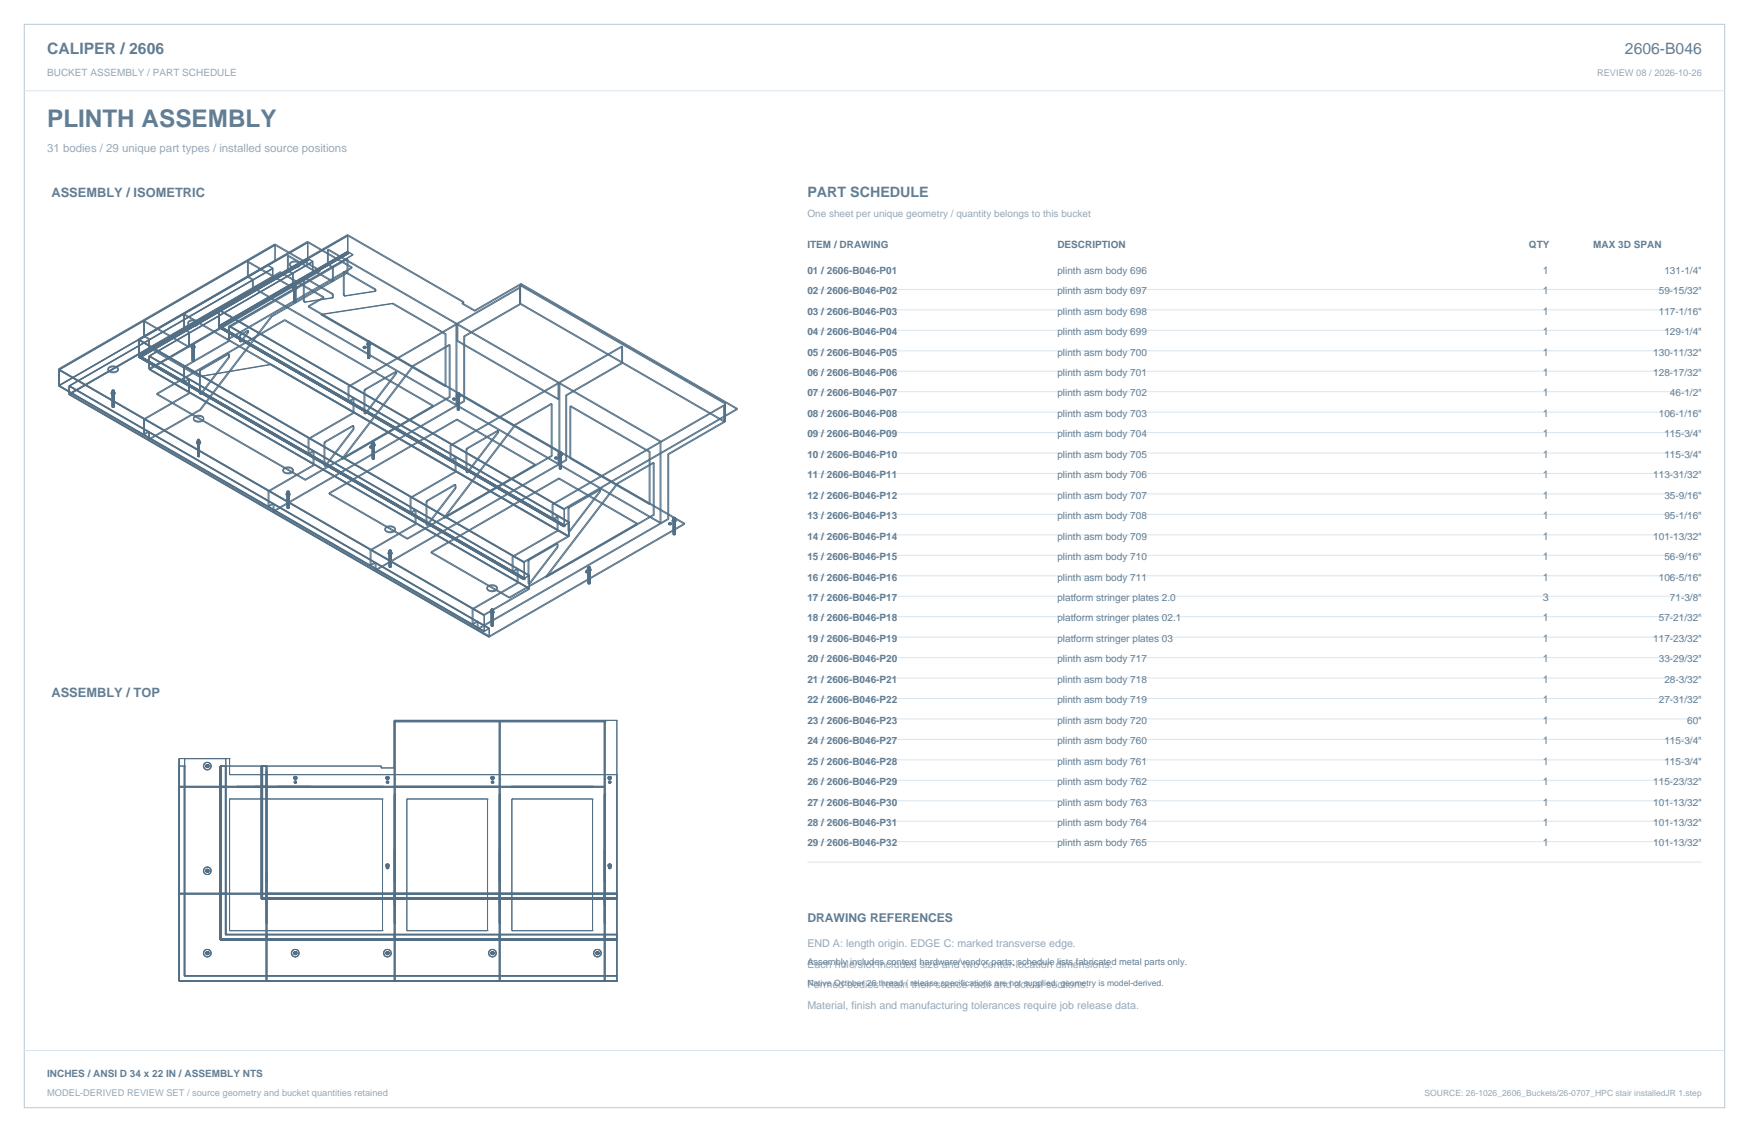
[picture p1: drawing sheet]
<svg xmlns="http://www.w3.org/2000/svg" width="864mm" height="559mm" viewBox="0 0 864 559" stroke-linecap="round" stroke-linejoin="round" font-family="sans-serif">
<path d="M12 12h840v535h-840z" fill="none" stroke="#b8cad8" stroke-width=".49"/>
<g fill="none" stroke="#dbe5ed" stroke-width=".49">
<path d="M12 45h840M399 143h441M399 153h441M399 163h441M399 173h441M399 183h441M399 193h441M399 203h441M399 214h441M399 224h441M399 234h441M399 244h441"/>
<path d="M399 254h441M399 264h441M399 274h441M399 284h441M399 294h441M399 304h441M399 315h441M399 325h441M399 335h441M399 345h441M399 355h441M399 365h441"/>
<path d="M399 375h441M399 385h441M399 395h441M399 405h441M399 415h441M399 426h441M12 519h840"/>
</g>
<g fill="none" stroke="#536f85" stroke-width=".49">
<path d="M152 119l-123 71 210 122M152 119v9v1M152 119l22 13M172 116v9M172 116l-64 37M172 116l57 33M122 137l3 1v4M122 129v8M122 129l22 13M123 137l2 1v4M123 137h-1M123 129h-1"/>
<path d="M123 129v8M123 129l22 13M135 137l-101 58M135 132v5M135 132l-3-1 3 2-101 58 208 119M135 132l-101 59M136 120l-107 62M136 120v9v-8l-107 62v7M136 120l22 13v1M138 134l-104 60 208 120 96-56M138 135l-104 60M138 134l22 13"/>
<path d="M138 135l22 12M138 134v1M142 126v8M142 126l22 13v-7M142 134l2 1M142 126v7M142 133v1M142 126h.1M142 126l23 13v-7M142 133l3 2M143 130v1M143 131h.1"/>
<path d="M143 131v1M143 130h.1M143 131h1M143 132h1M144 129v1M144 129l-1 1M144 130h-1M144 131v1M144 132h.1M144 129h.1M144 130h.1M144 132h1"/>
<path d="M144 135v7M145 129h.1M145 129h-1M145 129l-1 1M145 132h.1M145 135v7M145 135h-1M146 129h.1M146 129h-1M146 132h-1M146 132h.1M146 129h1"/>
<path d="M146 129l1 1M147 132h-1M147 132h.1M147 129v1M147 129h.1M147 130h.1M147 131v1M147 130h1M147 129l1 1M148 132h-1M148 131h-1M148 131v1"/>
<path d="M148 130h.1M148 131h.1M148 130v1M150 137v11M150 137h.1M150 137l14 8M150 137h1M151 137h.1M151 137h-1M151 137l13 8M152 128l3 1-81 47 187 108-2 2M152 128h.1"/>
<path d="M152 128v-8l-83 48v8M152 128l-83 48M152 128l-84 48v-9l191 110M152 128v1M152 129l-82 47 189 109M155 129l-3-2-84 49M155 129l-82 47M155 129v6l-1-6M158 134l-22-13-107 62M158 134l-84 49M162 123l63 37v40l-100-58M162 123v8l2 1"/>
<path d="M162 123l64 37v40M162 123v7l3 2M162 123h.1M165 132h-1M170 135v10M170 134v1M170 134h.1M170 134v11M170 134l15 9M171 128l-58 33v1l59-34M171 128v6M171 134l1 1"/>
<path d="M171 134l-37 22M171 128h1M172 124l2 2M172 125l-63 37M172 125h.1M172 125l-64 36M172 128v7M172 135l-38 21M172 125l-64 37M172 125l-99 57M172 125l-98 57 187 108-22 13M174 132l-22-12-123 71"/>
<path d="M174 132l-62 35v1l62-36M174 132h.1M174 126l-61 35 168 97-3 2M174 126l-61 35M174 126l-2-2-64 37M174 126h.1M257 140l-23 13M257 140h.1M257 140l107 62M91 155l190 110v-7l-168-97M91 155v8M91 155l190 110"/>
<path d="M91 155v7M91 155h.1M93 159v1M93 160h.1M93 159h.1M93 158v1M94 158v1M94 158h-1M94 159h-1M94 158h.1M95 158h.1M95 158h-1"/>
<path d="M96 158h.1M96 158h-1M96 158h1M96 158l1 1M97 158v1M97 158h.1M97 159h.1M97 159h1M97 158l1 1M98 159h.1M98 159v1M98 160h.1"/>
<path d="M98 160h-1M108 153v9M108 153l170 98M108 153v8M108 153l170 99M108 153l171 98M125 142l101 58M125 142h.1M134 156l-35 46M134 156h.1M141 158h.1M141 158l-64 36"/>
<path d="M141 158l-64 37M141 158l73 42M141 158l73 43M145 142h.1M145 142v1M145 143h.1M145 141h.1M145 141v1M145 142h-1M145 143h1M145 141v8M145 149h.1"/>
<path d="M145 142h1M145 141h1M145 149h1M146 141h-1M146 142l-1 1M146 143h.1M146 142h.1M146 141v8M146 149h.1M146 149h-1M146 141h.1M146 142v1"/>
<path d="M146 142h-1M146 143h-1M146 141v1M146 142h1M147 143h-1M147 142v1M150 148v1M150 149h.1M150 148h.1M150 149h1M151 149h.1M151 149h-1"/>
<path d="M152 152l186 107M152 151v1M152 151l186 107M158 155l62 36M159 155l61 36M159 155h-1M160 147l-8 4M160 147l-8 5M160 147h.1M164 145h.1M164 147h.1M164 145v1"/>
<path d="M164 146h.1M164 146v1M164 147l-14 2M164 145h1M165 145h.1M165 147h-1M165 145v1M165 145l-1 1M165 147h.1M165 146h-1M165 146v1M170 145h.1"/>
<path d="M170 145v1M170 146h.1M170 146h1M171 146h.1M171 146h-1M185 143h.1M185 144l-15 2M185 144h.1M185 143v1M185 143h1M186 143h-1M186 143h.1"/>
<path d="M186 144l-15 2M186 144h.1M186 144h-1M186 143v1M186 143l-1 1M194 150l26 15M194 150l-36 5M194 150h.1M194 150l-35 5M226 160l50 29v40M226 160l50 29v8M226 160v8"/>
<path d="M228 150l6 4M228 149l6 4M228 149v1M229 149l-57-33-104 60M229 149l-1 1M229 149h.1M229 149h-1M234 153v1M257 141l101 58M257 141v9l101 58M257 141h.1M257 141v9l-28 16"/>
<path d="M257 140l-23 14M68 176l191 110M69 176h.1M69 176l190 110M69 168l190 110M69 168v7M69 175l190 111M69 175l-1 1M73 176l188 108M73 167v5M73 176v6M73 167l-2-1v-7l22 12"/>
<path d="M73 172l25 14M74 167v4M74 171l25 15M74 167l-3-1v-8l23 13M74 171l-1 1M74 167h-1M91 163l2 1M91 162l3 2M91 162v1M93 160v1M93 164v7M93 160h1"/>
<path d="M93 161h1M94 160v1M94 164v7M94 161h.1M94 171h-1M94 164h-1M94 161h1M94 171l1 1M94 171h.1M95 171h-1M95 171h.1M95 161h.1"/>
<path d="M95 172h1M95 171v1M95 172h.1M95 170h.1M95 170v1M95 178h.1M95 170v8M95 171h1M95 178h1M95 170h1M96 171h.1M96 178h.1"/>
<path d="M96 170h.1M96 170v8M96 170h-1M96 172h.1M96 172h-1M96 178h-1M96 170v1M96 171v1M96 161h.1M96 161h-1M97 160v1M97 161h-1"/>
<path d="M97 160l-1 1M97 161h.1M97 160h.1M98 160l-1 1M108 161l64-37v-8l-103 60M108 161l171 99M108 162l170 98M108 162l171 98M108 161h.1M108 161v1M108 161l171 98v1M109 161h.1"/>
<path d="M113 175h.1M113 176v1M113 176l-14 18M113 176h.1M113 175v1M113 161v7M113 175l-14 8M113 177l-13 17M113 177h.1M113 168v-7l168 97M113 168l-22 13v8l3-2M113 168l-22 13v7l2-1"/>
<path d="M118 168l1 1M118 168h.1M118 166v2M118 166h1M118 166h.1M118 165v1M118 165h.1M118 165l1 1M119 165h-1M119 165h.1M119 169h.1M119 166v3"/>
<path d="M119 168v1M119 166h.1M119 168h.1M119 165v1M122 163l-3 2M122 163l1 1M122 163h.1M122 164l-3 4M122 164h1M122 164h.1M122 163v1M123 163h.1"/>
<path d="M123 163h-1M123 164l-4 5M123 164h.1M123 163v1M179 171h.1M179 172h.1M179 171v1M179 171l1 1M179 172h1M180 171h-1M180 171l-1 1M180 172h.1"/>
<path d="M180 171v1M180 171h.1M180 171h1M181 171v1M181 171h.1M181 172h-1M181 171l-1 1M181 172h.1M181 170h.1M181 169v1M181 169h.1M181 170l1 1"/>
<path d="M181 170h1M182 170h.1M182 169v1M182 169l-1 1M182 169h-1M182 170h-1M182 169h.1M182 177h.1M182 168v9M182 168h.1M182 168v1M182 170v1"/>
<path d="M182 176v1M182 176h.1M182 169l1 1M182 170h1M182 169h1M182 168l1 9M182 177h1M182 168l1 1M183 177h.1M183 170h.1M183 169h.1M183 169h-1"/>
<path d="M183 170h-1M183 177h-1M183 169v1M183 170l-1 1M220 165v26M220 165h.1M222 170l-18 10M222 170h.1M222 170v26M222 170l-18 11M226 168l50 29M229 166l28-16 101 58"/>
<path d="M229 166v32M229 166h.1M307 171h.1M307 171v8l-28 16M307 171l-85 49M307 171v8l-27 16M307 171l-84 49M29 182l210 121M29 183l210 121 22-13M29 182v9M29 191l210 121M29 182l210 122v7"/>
<path d="M29 182v8l210 121M29 182v1M34 191l207 119M34 195l207 120M34 191v4M34 195l208 119M34 195v-5l208 120M53 182v1M53 183h.1M53 183h1M54 181v1M54 181l-1 1"/>
<path d="M54 182h-1M54 183h.1M54 183v1M54 181h.1M54 182h.1M54 183h1M54 184h1M55 184h.1M55 183v1M55 183h.1M55 181h.1M55 181h-1"/>
<path d="M55 194h.1M55 194v1M55 193v1M55 193h.1M55 184h1M55 183l1 1M55 195h.1M55 195h1M55 193v8M55 193h1M55 194h1M56 193h-1"/>
<path d="M56 194h-1M56 193h.1M56 194h.1M56 194v1M56 192v9M56 195h.1M56 192v1M56 192h.1M56 184h.1M56 181h.1M56 181h-1M56 181h1"/>
<path d="M56 193v8M56 193v1M56 194h1M56 195h-1M56 193l1 1M56 193h1M57 193h.1M57 195h.1M57 195h-1M57 194h-1M57 194h.1M57 181h.1"/>
<path d="M57 193v1M57 194v1M57 194l-1 1M57 184h-1M57 183l-1 1M57 183v1M57 181h1M57 181l1 1M57 184h.1M57 183h.1M58 181v1M58 182h.1"/>
<path d="M58 181h.1M58 183h-1M58 183l-1 1M58 183h.1M58 182v1M73 182l188 109v-14M74 183l187 108M74 183v-7l187 108M77 194l74 43M77 195l74 42M77 194v1M93 187v7"/>
<path d="M93 194l-22 13v7l2-1v4l26-15M93 194h1M93 187h1M94 194l-23 13v8l3-2v4l25-15M94 187v7M98 183v11M98 194l1 1M98 183h1M98 194h1M99 194h.1M99 183h.1M99 183h-1"/>
<path d="M99 194v1M99 186l35-6-36 6M99 186h-1M99 183v11M99 194h1M99 195h.1M100 194l-1 1M100 194h.1M172 191v7l2-1v7M172 191l85-49-85 49M172 191h.1M172 191v7l3-1v7"/>
<path d="M180 193v11M180 193h.1M180 192v1M180 192h.1M180 192h1M181 192l-1 1M181 192h.1M195 184h1M195 184l-15 8M195 184h.1M195 184l1 1M195 184l-15 20"/>
<path d="M195 184l-14 8M196 184h-1M196 184h.1M196 185l-15 19M196 185h.1M196 184v1M204 180v1M204 180l-35 47M204 181l-35 46M220 191h.1M222 196h.1M222 196l-53 31"/>
<path d="M224 197h.1M224 197v1M224 198h.1M224 196v2M224 196v1M224 196h.1M224 196h1M224 197h1M225 198h-1M225 196v2M225 196h.1M225 197h.1"/>
<path d="M225 198h.1M225 197h-1M225 196v1M225 197v1M225 195v1M225 195h.1M225 196h1M225 195h1M226 195h.1M226 195v1M226 195h-1M226 196h.1"/>
<path d="M226 194v1M226 194v8M226 194h.1M226 194v9M226 194l50 29M226 195h1M226 194h1M226 196h1M227 194h.1M227 196h-1M227 195h-1M227 194h-1"/>
<path d="M227 195h.1M227 194v8M227 196h.1M227 195v1M227 194v1M229 198l-94 54v-4l-3 2v-8l23-12M229 198h.1M229 198l-94 55v-4l-2 1v-7l22-13M272 199h1M272 199l-18 11M272 199v26M273 199v26"/>
<path d="M273 199l-18 11M276 189l50 29M276 189v43M279 195h1M279 195v32M280 195v32M357 200h1l-85 49M357 200v8l-27 16M357 200l-84 49M358 199v9M358 199h.1M55 201h.1"/>
<path d="M55 201h1M56 201h.1M96 207h.1M96 206v1M96 207v1M96 206h.1M96 208h.1M96 207l1 1M96 208h1M96 205v1M97 208h.1M97 205v1"/>
<path d="M97 205h-1M97 206h-1M97 218v1M97 219h.1M97 218h.1M97 219h1M97 208h1M97 218h1M98 219h.1M98 217l-1 1M98 218h.1M98 218v1"/>
<path d="M98 205v1M98 205h-1M98 206h-1M98 218h-1M98 219h-1M98 217v8M98 217h.1M98 217v9M98 208h.1M98 217v1M98 205h.1M98 205h1"/>
<path d="M98 205l1 1M98 218h1M98 219h1M98 217h1M99 208h-1M99 208h.1M99 217v8M99 217h.1M99 218h-1M99 219h-1M99 217h-1M99 218l-1 1"/>
<path d="M99 218h.1M99 218v1M99 217v1M99 202h.1M99 219h.1M99 205v1M99 205h.1M99 206h.1M99 205h1M99 206h1M100 208h-1M100 208h.1"/>
<path d="M100 205v1M100 206h.1M100 207v1M100 206v1M100 207h.1M100 207h1M100 206h1M101 207l-1 1M101 206l-1 1M101 206v1M152 217v7l3-1M152 217h1"/>
<path d="M153 217v7l2-1M160 219v11M160 219h.1M160 218v1M160 218h.1M160 218h1M161 218l-1 1M161 218h.1M174 210l1 1M174 210l-14 8M174 210h.1M174 212h1"/>
<path d="M174 212l-14 18M174 212h.1M174 211l1 1M174 204h1M174 204l-22 13M174 210v1M174 211v1M174 210l-13 8M175 210h.1M175 210h-1M175 212l-14 18M175 212h.1"/>
<path d="M175 210v1M175 211h.1M175 204l-22 13M175 211v1M180 204h.1M180 204h1M181 204h-1M181 204h.1M183 220v1M183 220h.1M183 219v1M183 220h1"/>
<path d="M183 219h1M184 220h.1M184 219h.1M184 219v1M184 219l-1 1M184 219h-1M184 219v2M184 218h.1M184 218v1M184 218v9M184 219h1M184 220h1"/>
<path d="M184 218h1M184 218l1 1M185 219v1M185 219h.1M185 220h-1M185 219h-1M185 220h.1M185 218v9M185 218h.1M185 219l-1 1M185 218v1M214 200l-63 37"/>
<path d="M214 200v1M214 201l-63 36M222 220v7l3-1v7M222 220h1M226 207l38 22M226 207l38 23M226 207l-64 37M226 207l-64 36M226 207h.1M226 200l50 29M226 202h.1M226 202v1"/>
<path d="M226 203h.1M226 202h1M227 202h.1M227 202l-1 1M245 213h1M245 213l-15 8M245 213h.1M246 213h.1M246 213h-1M246 213v1M246 213l-15 20M246 213l-15 8"/>
<path d="M246 214l-15 19M246 214h.1M254 210h1M254 210l-35 46M255 210l-36 46M281 201l40 22M281 201v25M282 200l39 23M282 200l-1 1M282 200v26M326 218v40M326 218h.1"/>
<path d="M358 208l-28 16M358 208h.1M364 202l-86 50M364 202l-86 49M364 202h.1M98 225h.1M98 225v1M98 226h.1M98 225h1M99 225h-1M140 232v1M140 233h.1"/>
<path d="M140 231v1M140 232h.1M140 233v1M140 231h.1M140 233h1M140 234h1M141 231h.1M141 231h-1M141 231l-1 1M141 234h.1M141 233v1M141 233h.1"/>
<path d="M141 234h1M141 233h1M142 231h.1M142 231h-1M142 233v1M142 230v1M142 230l1 1M142 231h1M143 234h-1M143 233h-1M143 233v1M143 231h.1"/>
<path d="M143 231h1M143 234h.1M143 233h.1M144 231h.1M144 234h-1M144 233h-1M144 233v1M144 231v1M144 233h.1M144 232h1M144 231l1 1M145 233h.1"/>
<path d="M145 233h-1M145 232h.1M145 232v1M151 237h.1M155 223v7M155 230h.1M155 223h.1M160 230h1M160 230h.1M161 230h.1M169 227h.1M183 221h.1"/>
<path d="M183 221h1M184 221h-1M184 221h.1M184 227h.1M184 226v1M184 226h.1M184 220v1M184 226h1M185 227h-1M185 227h.1M185 226h.1M185 226v1"/>
<path d="M223 220v7l2-1v7M224 239l1 1M224 239l-13 8M224 239h.1M224 239h1M225 239v1M225 240v1M225 233l-23 13M225 233h.1M225 240l-14 7M225 239h.1M225 240h.1"/>
<path d="M225 233l-22 13M230 233h1M230 233h.1M230 222h1M230 222v11M230 222h.1M230 221l1 1M230 221v1M230 221h.1M230 221h1M231 233h.1M231 222v11"/>
<path d="M231 222h.1M231 233h-1M231 221v1M264 229l-63 37M264 229v1M264 230l-63 36M272 225h1M272 225l-53 31M273 225l-54 31M274 226h.1M274 226v1M274 227h.1"/>
<path d="M274 225v1M274 226h1M274 227h1M275 225h-1M275 226h-1M275 226v1M275 225v1M275 225h.1M275 226h.1M275 227h.1M275 225v2M276 223v6"/>
<path d="M276 225h.1M276 224v1M276 224h.1M276 236l39 22M276 236l39 23v-1M276 236l-63 37M276 236l-63 36M276 236h.1M276 229l50 29M276 223h.1M276 231h.1M276 231v1"/>
<path d="M276 223v9M276 223v1M276 232h.1M276 224h1M276 223h1M276 225h1M276 223l1 1M276 232h1M277 224h.1M277 231h-1M277 223h-1M277 224h-1"/>
<path d="M277 223v1M277 232h.1M277 223h.1M277 225h.1M277 225h-1M277 223v9M277 231h.1M277 224v1M277 231v1M277 223v8M277 224h1M278 225h-1"/>
<path d="M278 224v1M278 224h.1M278 224l-1 1M279 227l-94 54v-4l-2 2v-8l22-12M279 227h1M280 227l-94 55v-4l-3 1v-7l22-13M281 226l40 23M282 226l39 23M282 226h-1M305 239l-36 46h1M305 239h.1M305 239l-35 46"/>
<path d="M321 223v26M321 223h.1M323 228l-18 11M323 228v26M323 228v1M323 229l-18 10M323 229v25M330 224v32M330 224h.1M141 244h.1M141 244l1 1M141 243v1"/>
<path d="M141 244h1M141 243h.1M141 243h1M142 244v1M142 243h.1M142 244h.1M142 245h.1M142 244h-1M142 243h-1M142 243v2M142 243l-1 1M142 243v1"/>
<path d="M142 251h.1M142 242v9M142 242v1M142 245h1M142 242h.1M142 243h1M142 244h1M142 244l1 1M142 242h1M142 251h1M143 243h.1M143 242v9"/>
<path d="M143 251h.1M143 243h-1M143 242h.1M143 242v1M143 244h.1M143 251h-1M143 243l-1 1M143 244h-1M143 245h-1M143 245h.1M143 243v8M143 243v1"/>
<path d="M143 244v1M143 243v2M162 243l39 23M162 244l39 22M162 243v1M191 260h.1M192 260h.1M192 260h-1M193 260h.1M193 260h-1M193 260h1M194 260h.1"/>
<path d="M194 260v1M194 260h1M202 246h1M202 246v7l3-1M203 246v7l2-1M205 259h.1M205 252v7M205 252h.1M210 259h1M210 259h.1M210 248v11M210 248h1"/>
<path d="M210 248h.1M210 247l1 1M210 247v1M211 247v1M211 247h-1M211 259h.1M211 247h.1M211 248v11M211 248h.1M219 256h.1M225 241h.1M225 241l-14 18"/>
<path d="M273 249v7l2-1v7l-22 13M273 249h.1M273 249v8l3-2v7l-23 13M278 251v9M279 260h.1M279 251l-1 8 3-1M279 251l-1 1M279 260h-1M279 259v1M280 251v11M280 251h1M280 251h.1"/>
<path d="M281 251h-1M281 251h.1M281 250v1M281 250h.1M281 251v11M281 258v7M296 242h1M296 242h.1M296 243h.1M296 243l-15 19M296 242v1M296 242l1 1"/>
<path d="M296 242l-15 9M296 243l-14 19M297 243h-1M297 242h.1M297 243h.1M297 242v1M315 258l-63 37M321 249h.1M323 254l-71 41M323 254h.1M323 254l-53 31M326 258h.1"/>
<path d="M330 256l-94 54v-3l-3 1v-7l22-13M330 256h.1M330 258h.1M330 259h.1M330 256l-94 55v-4l-2 1v-7l22-13M330 258v1M330 259h1M331 258h.1M331 258h-1M331 258l-1 1M331 259h.1M331 258v1"/>
<path d="M331 259h1M331 258h1M332 258v1M332 258h.1M332 259h-1M332 258l-1 1M332 259h.1M332 257h.1M332 256v1M332 257v1M332 256h.1M332 257l1 1"/>
<path d="M332 257h1M332 256h1M332 255v9M332 255v1M333 256h.1M333 256v1M333 257h-1M333 255h-1M333 255l-1 1M333 256h-1M333 257h.1M333 258h.1"/>
<path d="M333 255h.1M333 255v9M333 256l-1 1M333 255v1M333 256v8M333 256l1 1M333 257h1M333 256h1M334 257l-1 1M334 257h.1M334 256h.1M334 257h-1"/>
<path d="M334 256l-1 1M334 256v1M338 259l-96 55M338 258v1M190 261v1M190 262h.1M190 261h.1M190 260v1M190 262h1M190 262l1 1M191 260v1M191 260h-1"/>
<path d="M191 261h-1M191 262v1M191 262h.1M191 263h.1M191 263h1M191 262h1M192 273h.1M192 273v1M192 272v1M192 272h.1M192 263h.1M192 262v1"/>
<path d="M192 262h.1M192 274h.1M192 274h1M192 280h.1M192 273h1M192 272v8M192 271v1M192 271h.1M192 272h1M192 271v9M192 280h1M193 273h.1"/>
<path d="M193 273h-1M193 271h-1M193 272h-1M193 272h.1M193 271v9M193 280h.1M193 280h-1M193 271h.1M193 271v1M193 272v1M193 272l-1 1M193 274h-1"/>
<path d="M193 274h.1M193 263h-1M193 262h-1M193 262v1M193 272v8M193 273h1M193 273v1M194 273h.1M194 273l-1 1M194 263h-1M194 262h-1M194 262v1"/>
<path d="M194 263h.1M194 262h.1M194 261h1M195 262l-1 1M195 262h-1M195 262h.1M195 261h.1M195 260v1M195 261v1M201 266h.1M213 272l39 23M213 273l39 22"/>
<path d="M213 272v1M253 275h.1M253 275v7l2-1v7M253 275v7l3-1v7M259 277v9M259 278h.1M259 278v7M261 277v11M261 277h.1M261 276v1M261 276h.1M261 276h1"/>
<path d="M262 276l-1 1M262 276h.1M275 268l1 1M275 268h.1M275 270l-14 18M275 270h.1M275 270h1M275 268v1M275 269v1M275 269l-13 7M275 269h.1M275 270l-13 18"/>
<path d="M275 269h1M276 270h-1M276 269h.1M276 270h.1M276 269v1M280 262h.1M280 262h1M281 262h.1M281 264l-22 13M281 262h1M281 265l-22 13M282 262h-1"/>
<path d="M282 262h.1M290 280v8M290 280h.1M291 280h-1M291 280h.1M291 280v8M332 264h.1M332 264h1M333 264h.1M333 264h-1M240 291v-1l1 1M240 291h1"/>
<path d="M241 291h.1M241 290v1M241 290l-1 1M241 291v1M241 289v1M241 290h.1M241 291h1M241 292h1M241 289h.1M242 292h.1M242 291v1M242 289h.1"/>
<path d="M242 289h-1M242 292h1M243 289h.1M243 289h-1M243 292h.1M243 289h1M244 289h.1M244 292h-1M244 291l-1 1M244 291v1M244 289h1M244 289l1 1"/>
<path d="M245 292h-1M245 291h-1M245 291v1M245 289v1M245 290h.1M245 289h.1M245 292h.1M245 291h.1M245 290l1 1M246 290l-1 1M252 295h.1M255 288h1"/>
<path d="M259 286h.1M259 285v1M261 288h.1M261 288h1M261 284v7M261 284l-2 1M262 288h.1M289 282h.1M289 283h.1M289 282v1M289 282h1M289 283h1"/>
<path d="M290 282h.1M290 282h-1M290 282v1M290 283h.1M290 281v1M290 281h.1M290 282h1M290 280v1M290 281v2M290 281l1 1M290 288h.1M290 281h1"/>
<path d="M290 280h1M290 288h1M291 282h.1M291 281h-1M291 280l-1 1M291 288h-1M291 288h.1M291 282h-1M291 281h.1M291 282l-1 1M291 281l-1 1M291 281v1"/>
<path d="M291 280v1M291 281h1M291 280h1M291 280l1 1M292 281h.1M292 280h.1M292 281h-1M292 280v1M292 282h-1M292 282h.1M292 281v1M239 303v9"/>
<path d="M239 311v1M241 310v5M242 310v4M242 310l-3 2M242 310h-1M242 314l-1 1M242 302v1M242 302h.1M242 302l1 1M242 303h.1M242 301v1M242 303h1"/>
<path d="M242 301h.1M242 302h1M243 309h.1M243 301v1M243 302h-1M243 301h.1M243 302h.1M243 302v1M243 302l-1 1M243 301h-1M243 301v8M243 303h.1"/>
<path d="M243 300v1M243 302h1M243 303h1M243 301h1M244 302h-1M244 302h.1M244 303h-1M244 301h-1M244 301v1M244 301h.1M244 302v1M244 303h.1"/>
<path d="M195 356h.1M195 356v128M195 356h104M195 356h110M247 356h.1M247 356v128M298 356h.1M298 356v128M299 356h.1M299 356v128M305 356h.1M305 356v128"/>
<path d="M88 374h.1M88 378h.1M88 374v110M88 374h25M88 378h3M89 374h.1M89 374v110M91 378h.1M91 378v104M91 374h.1M91 374v108M100 378h.1"/>
<path d="M100 378l1 1M101 378h.1M101 379h.1M101 378h-1M101 377h.1M101 379v1M101 377v1M101 380h.1M101 380h1M102 378h.1M102 378v1M102 379h.1"/>
<path d="M102 376h.1M102 380h.1M102 376l-1 1M102 377h.1M102 377v1M102 376h1M102 378h1M102 377h1M103 378h.1M103 378h-1M103 379h.1M103 379h-1"/>
<path d="M103 377h.1M103 377v1M103 378v1M103 380h.1M103 376h.1M103 380h-1M103 376v1M103 378l-1 1M103 377h1M104 379h.1M104 377h.1M104 379l-1 1"/>
<path d="M104 377v1M104 378h.1M104 378v1M109 378h.1M109 378v86M109 378h79M109 378v85M111 378h.1M111 378v83M112 374h.1M112 378h.1M112 374v87"/>
<path d="M113 374h.1M113 374v8M129 378h.1M129 378v66M129 378v65M130 378h.1M130 378v65M131 378h.1M131 378v106M132 378h.1M132 378v106M188 379h.1"/>
<path d="M188 378h.1M188 379h7M188 378v1M195 379h.1M89 389h.1M89 388h.1M89 388h106M89 389h106M91 389h.1M91 388h.1M109 389h.1M109 388h.1"/>
<path d="M112 389h.1M112 388h.1M113 382h.1M113 394h.1M113 394v65M113 382h192M113 394h76M117 388h.1M117 389h.1M117 388v1M118 388v1M126 388v1"/>
<path d="M129 389h.1M129 388h.1M131 381h.1M131 381h1M132 388v1M132 381h.1M132 389h.1M132 388h.1M137 388h.1M137 389h.1M137 388v1M138 388v1"/>
<path d="M145 384h.1M145 384v1M145 384l1 1M145 386h.1M145 385h.1M145 383h.1M145 383v1M145 385h1M145 386v1M145 387h.1M145 387h1M145 384h1"/>
<path d="M146 385h.1M146 383h.1M146 383h-1M146 384h-1M146 384h.1M146 386h.1M146 387h.1M146 386h-1M146 383l-1 1M146 383v1M146 386v1M146 384v1"/>
<path d="M153 388v1M154 388v1M162 388v1M189 394h.1M189 394v65M189 389h.1M189 388h.1M189 388v1M190 384h.1M190 384h1M191 384h.1M191 384h-1"/>
<path d="M191 384v1M191 386h.1M191 385h.1M191 383h.1M191 383v1M191 386v1M191 387h.1M191 383l1 1M191 383h1M191 386h1M191 384h1M192 386h.1"/>
<path d="M192 386l-1 1M192 384h.1M192 384h-1M192 383h.1M192 385h-1M192 384l-1 1M192 385h.1M192 383v1M192 384v1M195 392h.1M195 385h.1M195 389h.1"/>
<path d="M195 388h.1M195 388h52M195 389h52M201 394h.1M201 394h40M201 394v65M241 394h.1M241 394v65M242 384h.1M242 384l1 1M243 384h.1M243 384v1"/>
<path d="M243 386h.1M243 383l-1 1M243 385h.1M243 383h.1M243 386v1M243 387h.1M243 383v1M243 383l1 1M243 383h1M243 386h1M243 384h1M244 386h.1"/>
<path d="M244 386h-1M244 384h.1M244 384h-1M244 383h.1M244 385h.1M244 383v1M244 385h-1M244 384v1M247 392h.1M247 385h.1M247 389h.1M247 388h.1"/>
<path d="M247 388h51M247 389h51M253 389h.1M253 388h.1M253 388v1M253 394h.1M253 394v65M253 394h40M293 394h.1M293 394v65M293 389h.1M293 388h.1"/>
<path d="M293 388v1M298 392h.1M298 385h.1M298 389h.1M298 388h.1M298 392h1M298 385h1M299 392h.1M299 385h.1M300 384h.1M300 384v1M300 384l1 1"/>
<path d="M300 386h.1M300 385h.1M300 383h.1M300 383v1M300 385h1M300 384h1M300 386h1M301 385h.1M301 383h.1M301 383h-1M301 384h-1M301 384h.1"/>
<path d="M301 386h.1M301 386v1M301 386h-1M301 384v1M301 387h.1M301 383l-1 1M301 383v1M301 383l1 1M302 384h.1M302 384l-1 1M305 382h.1M131 419h1"/>
<path d="M195 419h.1M195 420h.1M195 411h.1M247 419h.1M247 420h.1M247 411h.1M298 419h1M298 420h1M298 411h1M100 430h.1M100 430l1 1M101 429h.1"/>
<path d="M101 431h.1M101 429l-1 1M101 428h.1M101 428v1M101 431l1 1M102 430h.1M102 429h.1M102 429v1M102 430v1M102 428h.1M102 432h.1M102 428h-1"/>
<path d="M102 431h.1M102 428h1M102 429l1 1M102 429h1M102 430h1M103 430h-1M103 430h.1M103 429h.1M103 429v1M103 431h.1M103 431h-1M103 432h.1"/>
<path d="M103 428h.1M103 432h-1M103 430v1M103 431v1M103 428l1 1M104 431h.1M104 429h.1M104 431h-1M104 429v1M104 430h.1M104 430v1M131 435h.1"/>
<path d="M131 435h1M131 431h1M131 432h1M132 435h.1M190 427h.1M190 427v1M190 428h.1M190 428h1M191 427h.1M191 427h-1M191 428h.1M191 427v1"/>
<path d="M191 428v1M191 429h.1M191 427h1M191 428h1M192 428h-1M192 429h.1M192 429h-1M192 427h.1M192 428h.1M192 428v1M192 427v1M195 435h.1"/>
<path d="M247 435h.1M298 435h.1M298 435h1M299 435h.1M300 427h.1M300 427v1M300 428h.1M300 428h1M300 428v1M300 429h.1M300 429h1M301 427h.1"/>
<path d="M301 427h-1M301 428h.1M301 429h.1M301 428h-1M301 427v1M301 428v1M301 427h1M302 427h.1M302 428h-1M302 428h.1M302 427v1M89 441h.1"/>
<path d="M89 441h216M91 441h.1M109 441h.1M112 441h.1M113 459h.1M113 459h76M117 441h.1M129 443h.1M129 444h.1M129 443h176M129 444h176M130 443h175"/>
<path d="M130 443h.1M131 441h.1M131 456h.1M131 441h1M131 456h1M131 455h1M132 441h.1M132 456h.1M153 441h.1M189 459h.1M195 443h.1M195 441h.1"/>
<path d="M195 456h.1M195 455h.1M195 447h.1M201 459h.1M201 459h40M241 459h.1M247 443h.1M247 441h.1M247 456h.1M247 455h.1M247 447h.1M253 459h.1"/>
<path d="M253 459h40M293 459h.1M298 443h.1M298 441h.1M298 456h.1M298 441h1M298 456h1M298 455h1M298 447h1M299 443h.1M299 441h.1M299 456h.1"/>
<path d="M305 441h.1M305 444h.1M305 443h.1M100 470h.1M100 471h.1M100 470v1M100 471h1M101 470h.1M101 471h.1M101 471v1M101 470h-1M101 469h.1"/>
<path d="M101 472h.1M101 469v1M101 472h1M102 471h.1M102 470h.1M102 470v1M102 469h.1M102 472h.1M102 469h-1M102 469h1M102 470h1M102 471h1"/>
<path d="M103 471h-1M103 470h-1M103 470h.1M103 471h.1M103 470v1M103 472h.1M103 469h.1M103 472h-1M103 469h1M104 472h.1M104 469h.1M104 472h-1"/>
<path d="M104 469v1M104 471h.1M104 470h.1M104 471v1M104 470v1M109 464h.1M109 464h196M109 463h.1M109 463h196M111 461h.1M111 461h194M112 461h.1"/>
<path d="M112 461h193M131 464h.1M131 461h.1M132 464h.1M132 461h.1M144 470h.1M144 471h.1M144 470v1M144 471v1M144 469h.1M144 472h.1M144 469v1"/>
<path d="M144 472h1M145 469h.1M145 472h.1M145 469h-1M145 471h.1M145 470h.1M145 470v1M145 471h1M145 472h1M145 470h1M146 471h.1M146 470h.1"/>
<path d="M146 470h-1M146 471h-1M146 472h.1M146 469h.1M146 469h-1M146 470v1M146 469h1M147 472h.1M147 469h.1M147 472h-1M147 469v1M147 471h.1"/>
<path d="M147 470h.1M147 471v1M147 470h1M148 471h.1M148 470h.1M148 470v1M148 471h-1M189 470h.1M189 471h.1M189 470v1M189 471l1 1M190 469h.1"/>
<path d="M190 472h.1M190 469l-1 1M190 472h1M190 471h.1M190 470h.1M190 470v1M190 471h1M191 470h.1M191 470h-1M191 471h.1M191 470v1M191 469h.1"/>
<path d="M191 472h.1M191 469h-1M191 469h1M191 470h1M191 471h1M192 471h.1M192 471h-1M192 470h-1M192 470h.1M192 472h.1M192 469h.1M192 472h-1"/>
<path d="M192 470v1M192 469h1M193 472h.1M193 469h.1M193 472h-1M193 469v1M193 471h.1M193 470h.1M193 471v1M193 470v1M195 464h.1M195 461h.1"/>
<path d="M241 470h.1M241 471h.1M241 470v1M241 471l1 1M242 469h.1M242 472h.1M242 469l-1 1M242 472h1M242 471h.1M242 470h.1M242 470v1M242 471h1"/>
<path d="M243 470v1M243 471h.1M243 470h.1M243 470h-1M243 469h.1M243 472h.1M243 469h-1M243 470h1M243 469h1M244 471h.1M244 470h.1M244 471h-1"/>
<path d="M244 470v1M244 472h.1M244 469h.1M244 472h-1M244 469h1M245 472h.1M245 469h.1M245 472h-1M245 469v1M245 471h.1M245 470h.1M245 471v1"/>
<path d="M245 470v1M247 464h.1M247 461h.1M293 470h.1M293 471h.1M293 470v1M293 471v1M293 469h.1M293 472h.1M293 472h1M293 469v1M294 469h.1"/>
<path d="M294 472h.1M294 469h-1M294 471h.1M294 470h.1M294 470v1M294 471h1M294 472h1M295 471h.1M295 470h.1M295 470h-1M295 470v1M295 472h.1"/>
<path d="M295 469h.1M295 469h-1M295 469h1M295 470h1M296 470h.1M296 471h.1M296 471h-1M296 470v1M296 472h.1M296 469h.1M296 472h-1M296 469l1 1"/>
<path d="M297 471h.1M297 470h.1M297 471l-1 1M297 470v1M298 464h.1M298 461h.1M299 464h.1M299 461h.1M305 461h.1M305 464h.1M305 463h.1M88 484h.1"/>
<path d="M88 484h217M89 484h.1M91 482h.1M91 482h214M131 484h.1M131 482h.1M132 484h.1M132 482h.1M195 484h.1M195 482h.1M247 484h.1M247 482h.1"/>
<path d="M298 484h.1M298 482h.1M299 484h.1M299 482h.1M305 484h.1M305 482h.1"/>
</g>
<text font-size="12" fill="#617e94" x="23" y="63">PLINTH ASSEMBLY</text>
<g font-size="7.8" fill="#617e94">
<text x="23" y="27">CALIPER / 2606</text>
<text x="802" y="27">2606-B046</text>
</g>
<text font-size="7.1" fill="#617e94" x="399" y="97">PART SCHEDULE</text>
<g font-size="6.3" fill="#617e94">
<text x="25" y="97">ASSEMBLY / ISOMETRIC</text>
<text x="25" y="344">ASSEMBLY / TOP</text>
</g>
<text font-size="6" fill="#617e94" x="399" y="455">DRAWING REFERENCES</text>
<text font-size="5.6" fill="#93a8b9" x="23" y="75">31 bodies / 29 unique part types / installed source positions</text>
<g font-size="5.3" fill="#617e94">
<text x="762" y="135">1</text>
<text x="762" y="145">1</text>
<text x="762" y="155">1</text>
<text x="762" y="165">1</text>
<text x="762" y="176">1</text>
<text x="762" y="186">1</text>
<text x="762" y="196">1</text>
<text x="762" y="206">1</text>
<text x="762" y="216">1</text>
<text x="762" y="226">1</text>
<text x="762" y="236">1</text>
<text x="762" y="246">1</text>
<text x="762" y="256">1</text>
<text x="762" y="266">1</text>
<text x="762" y="276">1</text>
<text x="762" y="287">1</text>
<text x="762" y="297">3</text>
<text x="762" y="307">1</text>
<text x="762" y="317">1</text>
<text x="762" y="327">1</text>
<text x="762" y="337">1</text>
<text x="762" y="347">1</text>
<text x="762" y="357">1</text>
<text x="762" y="367">1</text>
<text x="762" y="377">1</text>
<text x="762" y="388">1</text>
<text x="762" y="398">1</text>
<text x="762" y="408">1</text>
<text x="762" y="418">1</text>
</g>
<g font-size="5.3" fill="#93a8b9">
<text x="399" y="467">END A: length origin. EDGE C: marked transverse edge.</text>
<text x="399" y="478">Each hole/slot includes size and two center-location dimensions.</text>
<text x="399" y="488">Formed bodies retain their source radii and actual sections.</text>
<text x="399" y="498">Material, finish and manufacturing tolerances require job release data.</text>
</g>
<g font-size="4.9" fill="#93a8b9">
<text x="23" y="38">BUCKET ASSEMBLY / PART SCHEDULE</text>
<text x="399" y="107">One sheet per unique geometry / quantity belongs to this bucket</text>
</g>
<g font-size="4.9" fill="#617e94">
<text x="399" y="122">ITEM / DRAWING</text>
<text x="522" y="122">DESCRIPTION</text>
<text x="755" y="122">QTY</text>
<text x="787" y="122">MAX 3D SPAN</text>
<text x="399" y="135">01 / 2606-B046-P01</text>
<text x="522" y="135">plinth asm body 696</text>
<text x="822" y="135">131-1/4&quot;</text>
<text x="399" y="145">02 / 2606-B046-P02</text>
<text x="522" y="145">plinth asm body 697</text>
<text x="819" y="145">59-15/32&quot;</text>
<text x="399" y="155">03 / 2606-B046-P03</text>
<text x="522" y="155">plinth asm body 698</text>
<text x="819" y="155">117-1/16&quot;</text>
<text x="399" y="165">04 / 2606-B046-P04</text>
<text x="522" y="165">plinth asm body 699</text>
<text x="822" y="165">129-1/4&quot;</text>
<text x="399" y="176">05 / 2606-B046-P05</text>
<text x="522" y="176">plinth asm body 700</text>
<text x="816" y="176">130-11/32&quot;</text>
<text x="399" y="186">06 / 2606-B046-P06</text>
<text x="522" y="186">plinth asm body 701</text>
<text x="816" y="186">128-17/32&quot;</text>
<text x="399" y="196">07 / 2606-B046-P07</text>
<text x="522" y="196">plinth asm body 702</text>
<text x="825" y="196">46-1/2&quot;</text>
<text x="399" y="206">08 / 2606-B046-P08</text>
<text x="522" y="206">plinth asm body 703</text>
<text x="819" y="206">106-1/16&quot;</text>
<text x="399" y="216">09 / 2606-B046-P09</text>
<text x="522" y="216">plinth asm body 704</text>
<text x="822" y="216">115-3/4&quot;</text>
<text x="399" y="226">10 / 2606-B046-P10</text>
<text x="522" y="226">plinth asm body 705</text>
<text x="822" y="226">115-3/4&quot;</text>
<text x="399" y="236">11 / 2606-B046-P11</text>
<text x="522" y="236">plinth asm body 706</text>
<text x="816" y="236">113-31/32&quot;</text>
<text x="399" y="246">12 / 2606-B046-P12</text>
<text x="522" y="246">plinth asm body 707</text>
<text x="822" y="246">35-9/16&quot;</text>
<text x="399" y="256">13 / 2606-B046-P13</text>
<text x="522" y="256">plinth asm body 708</text>
<text x="822" y="256">95-1/16&quot;</text>
<text x="399" y="266">14 / 2606-B046-P14</text>
<text x="522" y="266">plinth asm body 709</text>
<text x="816" y="266">101-13/32&quot;</text>
<text x="399" y="276">15 / 2606-B046-P15</text>
<text x="522" y="276">plinth asm body 710</text>
<text x="822" y="276">56-9/16&quot;</text>
<text x="399" y="287">16 / 2606-B046-P16</text>
<text x="522" y="287">plinth asm body 711</text>
<text x="819" y="287">106-5/16&quot;</text>
<text x="399" y="297">17 / 2606-B046-P17</text>
<text x="522" y="297">platform stringer plates 2.0</text>
<text x="825" y="297">71-3/8&quot;</text>
<text x="399" y="307">18 / 2606-B046-P18</text>
<text x="522" y="307">platform stringer plates 02.1</text>
<text x="819" y="307">57-21/32&quot;</text>
<text x="399" y="317">19 / 2606-B046-P19</text>
<text x="522" y="317">platform stringer plates 03</text>
<text x="816" y="317">117-23/32&quot;</text>
<text x="399" y="327">20 / 2606-B046-P20</text>
<text x="522" y="327">plinth asm body 717</text>
<text x="819" y="327">33-29/32&quot;</text>
<text x="399" y="337">21 / 2606-B046-P21</text>
<text x="522" y="337">plinth asm body 718</text>
<text x="822" y="337">28-3/32&quot;</text>
<text x="399" y="347">22 / 2606-B046-P22</text>
<text x="522" y="347">plinth asm body 719</text>
<text x="819" y="347">27-31/32&quot;</text>
<text x="399" y="357">23 / 2606-B046-P23</text>
<text x="522" y="357">plinth asm body 720</text>
<text x="833" y="357">60&quot;</text>
<text x="399" y="367">24 / 2606-B046-P27</text>
<text x="522" y="367">plinth asm body 760</text>
<text x="822" y="367">115-3/4&quot;</text>
<text x="399" y="377">25 / 2606-B046-P28</text>
<text x="522" y="377">plinth asm body 761</text>
<text x="822" y="377">115-3/4&quot;</text>
<text x="399" y="388">26 / 2606-B046-P29</text>
<text x="522" y="388">plinth asm body 762</text>
<text x="816" y="388">115-23/32&quot;</text>
<text x="399" y="398">27 / 2606-B046-P30</text>
<text x="522" y="398">plinth asm body 763</text>
<text x="816" y="398">101-13/32&quot;</text>
<text x="399" y="408">28 / 2606-B046-P31</text>
<text x="522" y="408">plinth asm body 764</text>
<text x="816" y="408">101-13/32&quot;</text>
<text x="399" y="418">29 / 2606-B046-P32</text>
<text x="522" y="418">plinth asm body 765</text>
<text x="816" y="418">101-13/32&quot;</text>
<text x="23" y="532">INCHES / ANSI D 34 x 22 IN / ASSEMBLY NTS</text>
</g>
<g font-size="4.6" fill="#93a8b9">
<text x="789" y="38">REVIEW 08 / 2026-10-26</text>
<text x="23" y="541">MODEL-DERIVED REVIEW SET / source geometry and bucket quantities retained</text>
</g>
<text font-size="4.6" fill="#617e94" x="399" y="476">Assembly includes context hardware/vendor parts; schedule lists fabricated metal parts only.</text>
<text font-size="4.2" fill="#617e94" x="399" y="487">Native October 26 thread / release specifications are not supplied; geometry is model-derived.</text>
<text font-size="4.2" fill="#93a8b9" x="703" y="541">SOURCE: 26-1026_2606_Buckets/26-0707_HPC stair installedJR 1.step</text>
</svg>
